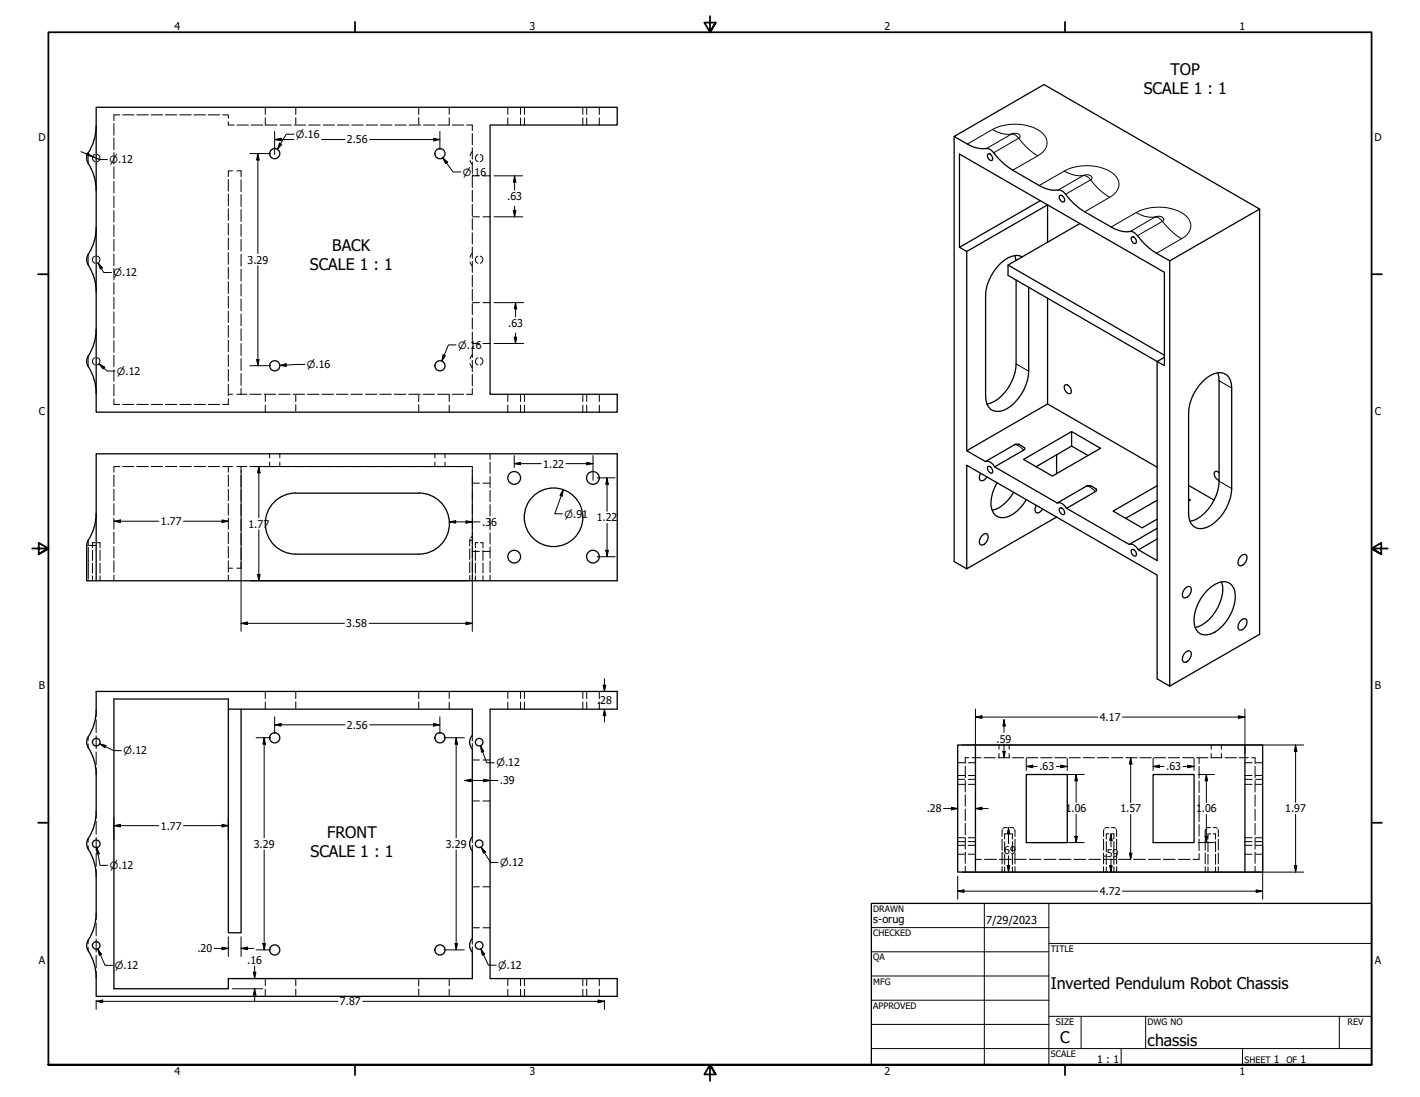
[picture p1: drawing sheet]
<svg xmlns="http://www.w3.org/2000/svg" width="559mm" height="432mm" viewBox="0 0 559 432" stroke-linecap="round" stroke-linejoin="round" font-family="sans-serif">
<!-- layer: Hidden Narrow (ANSI) -->
<g fill="none" stroke="#000" stroke-width=".39">
<path d="M116.4 42.5v2.6M116.4 46.4v2.5M164.8 42.5v2.6M164.8 46.4v2.5M116.4 155.6v2.5M116.4 159.3v2.6M164.8 155.6v2.5M164.8 159.3v2.6M185.2 212.8l-.4 .1M185.8 212.5l-.3 .2M116.4 272.5v2.5M116.4 276.3v2.5"/>
<path d="M164.8 272.5v2.5M164.8 276.3v2.5M34.7 292.9v1.3M34.7 290.1v1.4M34.7 332.9v1.3M34.7 330.1v1.4M34.7 372.8v1.4M34.7 370.1v1.4M116.4 385.5v2.5M116.4 389.3v2.5M164.8 385.5v2.5M164.8 389.3v2.5"/>
</g>
<!-- layer: Hidden (ANSI) -->
<g fill="none" stroke="#000" stroke-width=".39">
<path d="M44.8 48.6v4.6M44.8 54.4v4.5M47.1 45.2h-2.3v2.3M48.3 45.2h4.4M53.8 45.2h4.6M59.5 45.2h4.5M65.1 45.2h4.5M70.7 45.2h4.5M76.3 45.2h4.5M82 45.2h4.5M87.6 45.2h2.3v1.3M89.9 47.9v1.3h2.2"/>
<path d="M93.2 49.2h4.6M98.9 49.2h4.5M104.4 42.2v2.8M104.4 46.4v2.8M104.5 49.2h4.5M110.2 49.2h4.5M115.8 49.2h4.5M121.5 49.2h4.5M127.1 49.2h4.5M132.8 49.2h4.5M138.4 49.2h4.5M144.1 49.2h4.5"/>
<path d="M149.7 49.2h4.5M155.4 49.2h4.5M161 49.2h4.5M166.7 49.2h4.5M172.3 49.2h4.5M176.8 42.2v2.8M176.8 46.4v2.8M177.9 49.2h4.6M183.6 49.2h2.3v2.2M185.9 59.6l-.9 1.7M185.9 52.6v4.4M185.9 58.2v4.4"/>
<path d="M199.8 42.2v2.8M199.8 46.4v2.8M204.9 42.2v2.8M204.9 46.4v2.8M206.4 42.2v2.8M206.4 46.4v2.8M229.4 42.2v2.8M229.4 46.4v2.8M230.9 42.2v2.8M230.9 46.4v2.8M235.8 42.2v2.8M235.8 46.4v2.8"/>
<path d="M37.4 60.8a1.47 1.47 0 0 0-1 1.4 1.47 1.47 0 0 0 1 1.4M38.3 60.8a1.45 1.45 0 0 1 1.1 1.4 1.45 1.45 0 0 1-1.1 1.4M44.8 60.1v4.5M44.8 65.7v4.6M44.8 71.4v4.6M44.8 77.2v4.5M89.9 70.7v4.5M89.9 76.4v4.6M91.5 67.2h-1.6v2.3M93.2 67.2h1.7v2.4M94.9 70.7v4.7M94.9 76.6v4.7"/>
<path d="M185 63.2l.9 1.6M185.9 63.8v4.4M185.9 74.9v4.5M188.1 60.8a1.47 1.47 0 0 0-1 1.4 1.47 1.47 0 0 0 1 1.4M188.7 69.2l-2.8 .1v4.5M189 60.8a1.47 1.47 0 0 1 1 1.4 1.47 1.47 0 0 1-1 1.4M190.1 69.2h2.7M44.8 82.9v4.5M44.8 88.5v4.6M44.8 94.2v4.6M44.8 99.9v4.6M89.9 82.2v4.5"/>
<path d="M89.9 87.9v4.6M89.9 93.7v4.6M89.9 99.4v4.6M94.9 82.5v4.7M94.9 88.3v4.7M94.9 94.2v4.7M185.9 99.6l-.9 1.7M185.9 80.5v4.4M185.9 86v4.5M185.9 91.6v4.5M185.9 97.2v4.5M185.9 85.3h2.8"/>
<path d="M190.1 85.3h2.7M37.4 100.8a1.47 1.47 0 0 0-1 1.4 1.47 1.47 0 0 0 1 1.4M38.3 100.8a1.45 1.45 0 0 1 1.1 1.4 1.45 1.45 0 0 1-1.1 1.4M44.8 105.7v4.5M44.8 111.3v4.6M44.8 117v4.6M89.9 105.2v4.6M89.9 110.9v4.6M89.9 116.6v4.7M94.9 100.1v4.7M94.9 105.9v4.7M94.9 111.8v4.7"/>
<path d="M94.9 117.7v4.7M185 103.1l.9 1.7M185.9 102.8v4.5M185.9 108.3v4.5M185.9 113.9v4.5M185.9 119.5v4.5M185.9 119.1h2.8M188.1 100.8a1.47 1.47 0 0 0-1 1.4 1.47 1.47 0 0 0 1 1.4M189 100.8a1.47 1.47 0 0 1 1 1.4 1.47 1.47 0 0 1-1 1.4M190.1 119.1h2.7M44.8 122.7v4.6M44.8 128.5v4.5"/>
<path d="M44.8 134.1v4.6M44.8 139.8v4.6M89.9 122.4v4.6M89.9 128.1v4.7M89.9 133.9v4.6M89.9 139.7v4.6M94.9 123.6v4.6M94.9 129.4v4.7M94.9 135.3v4.7M185.9 139.6l-.9 1.7M185.9 125.1v4.4M185.9 130.7v4.4l2.8 .1"/>
<path d="M185.9 136.3v4.4M190.1 135.2h2.7M37.4 140.8a1.47 1.47 0 0 0-1 1.4 1.47 1.47 0 0 0 1 1.4M38.3 140.8a1.49 1.49 0 0 1 1 1.4 1.49 1.49 0 0 1-1 1.4M44.8 145.5v4.6M44.8 151.3v4.5M44.8 157v2.2h2.3M48.3 159.2h4.4M53.8 159.2h4.6M59.5 159.2h4.5M65.1 159.2h4.5M70.7 159.2h4.5"/>
<path d="M76.3 159.2h4.5M82 159.2h4.5M89.9 145.4v4.7M89.9 151.2v4.6M89.9 156.9v2.3h-2.3M89.9 155.2h1.6M93.2 155.2h4M94.9 141.2v4.7M94.9 147v4.7M94.9 152.8v2.4M98.3 155.2h4.5M103.9 155.2h4.6"/>
<path d="M104.4 155.2v2.9M104.4 159.4v2.8M109.7 155.2h4.5M115.3 155.2h4.6M121 155.2h4.5M126.7 155.2h4.6M132.4 155.2h4.6M138.1 155.2h4.5M143.8 155.2h4.5M149.5 155.2h4.5M155.1 155.2h4.6M160.8 155.2h4.6"/>
<path d="M166.5 155.2h4.6M172.2 155.2h4.6v2.9M176.8 159.4v2.8M177.9 155.2h4.5M185 143.1l.9 1.7M185.9 141.9v4.4M185.9 147.4v4.5M185.9 153v2.2h-2.3M188.1 140.8a1.47 1.47 0 0 0-1 1.4 1.47 1.47 0 0 0 1 1.4M189 140.8a1.52 1.52 0 0 1 1 1.4 1.52 1.52 0 0 1-1 1.4M199.8 155.2v2.9M199.8 159.4v2.8"/>
<path d="M204.9 155.2v2.9M204.9 159.4v2.8M206.4 155.2v2.9M206.4 159.4v2.8M229.4 155.2v2.9M229.4 159.4v2.8M230.9 155.2v2.9M230.9 159.4v2.8M235.8 155.2v2.9M235.8 159.4v2.8M106.1 178.6v1.7M110.1 178.6v1.7"/>
<path d="M171.1 178.6v1.7M175.1 178.6v1.7M192.8 178.6v2.2M44.8 187v4.5M44.8 192.6v4.5M44.8 198.2v4.6M47.1 183.6h-2.3v2.3M48.3 183.6h4.4M53.8 183.6h4.6M59.5 183.6h4.5M65.1 183.6h4.5M70.7 183.6h4.5"/>
<path d="M76.3 183.6h4.5M82 183.6h4.5M87.6 183.6h3.9M89.9 183.6v2.3M89.9 187v4.5M89.9 192.6v4.5M89.9 198.2v4.6M93.2 183.6h4M94.9 183.6v2.3M94.9 187.1v4.5M94.9 192.8v4.6M94.9 198.5v4.6"/>
<path d="M98.3 183.6h4.5M103.9 183.6h4.6M106.1 181.9v1.7M109.7 183.6h4.5M110.1 181.9v1.7M115.3 183.6h4.6M121 183.6h4.5M126.7 183.6h4.6M132.4 183.6h4.6M138.1 183.6h4.5M143.8 183.6h4.5M149.5 183.6h4.5"/>
<path d="M155.1 183.6h4.6M160.8 183.6h4.6M166.5 183.6h4.6M171.1 181.9v1.7M172.2 183.6h4.6M175.1 181.9v1.7M177.9 183.6h4.5M183.6 183.6h2.3v2.3M185.9 187v4.5M185.9 192.6v4.5M185.9 198.2v4.6M185.9 190.2h2.8"/>
<path d="M190.1 190.2h2.7M192.8 181.9v4.5M192.8 187.5v4.5M192.8 193v4.5M192.8 198.6v4.5M36.4 216.6v4M37.3 213.6h-.9v2M38.4 213.6h1v2M39.4 216.6v4M44.8 203.9v4.4M44.8 209.5v4.5M44.8 215.1v4.5"/>
<path d="M89.9 203.9v4.4M89.9 209.5v4.5M89.9 215.1v4.5M94.9 204.2v4.6M94.9 209.9v4.6M94.9 215.6v4.6M184.8 216v4.2M185 212.2l-.2 2.7M185.9 211.1l-.6 .5M185.9 203.9v4.4M185.9 209.5v4.5M185.9 215.1v4.5"/>
<path d="M185.9 217h2.8M187.1 216.6v4M188.1 213.6h-1v2M189 213.6h1.1v2M190.1 216.6v4M190.1 217h2.7M192.8 204.2v4.4M192.8 209.7v4.5M192.8 215.3v4.4M36.4 221.6v4M36.4 226.6v2M39.4 221.6v4"/>
<path d="M39.4 226.6v2M44.8 220.7v4.5M44.8 226.4v2.2M89.9 220.7v4.5M89.9 226.4v2.2M89.9 223.6h1.6M94.9 221.4v2.2h-1.7M184.8 221.2v4.3M184.8 226.5v2.1M185.9 220.7v4.5M185.9 226.4v2.2M187.1 221.6v4"/>
<path d="M187.1 226.6v2M190.1 221.6v4M190.1 226.6v2M192.8 220.9v4.4M192.8 226.4v2.2M37.8 279.5v2.6M104.4 272.2v2.8M104.4 276.4v2.7M176.8 272.2v2.8M176.8 276.4v2.7M199.8 272.2v2.8M199.8 276.4v2.7"/>
<path d="M204.9 272.2v2.8M204.9 276.4v2.7M206.4 272.2v2.8M206.4 276.4v2.7M229.4 272.2v2.8M229.4 276.4v2.7M230.9 272.2v2.8M230.9 276.4v2.7M235.8 272.2v2.8M235.8 276.4v2.7M37.8 283.3v5.1M37.8 289.6v5.1"/>
<path d="M37.8 296v5M185.9 289.6v.3M185.9 290.3v1.4M185.9 292.7v1.4M185.9 294.4v.3M185.9 299.1h2.8M190.1 299.1h2.7M381.2 298.3h-1.3v2.2M382.5 298.3h3.6M387.2 298.3h4.5M392.8 298.3h4.5M393.1 293.2v1.7"/>
<path d="M393.1 296.6v1.7M397.1 293.2v1.7M397.1 296.6v1.7M398.4 298.3h4.4M404 298.3h4.4M409.5 298.3h4.5M415.1 298.3h4.5M420.7 298.3h4.4M426.3 298.3h4.4M431.9 298.3h4.4M437.5 298.3h4.4M443 298.3h4.5"/>
<path d="M448.6 298.3h4.5M454.2 298.3h4.5M459.7 298.3h4.5M465.3 298.3h4.5M470.9 298.3h4.5M471.9 298.3v2.2M476.5 298.3h4.4M476.6 293.2v1.7M476.6 296.6v1.7M480.6 293.2v1.7M480.6 296.6v1.7M482.1 298.3h4.4"/>
<path d="M487.6 298.3h3.6M492.6 298.3h1.3v2.2M37.8 302.3v2.5M37.8 319.5v2.6M185.9 315.3h2.8M190.1 315.3h2.7M376.9 308.7h2.8M376.9 305.2h2.8M376.9 300.2h2.8M376.9 306.8h2.8M379.9 301.6v4.5M379.9 307.3v4.5"/>
<path d="M379.9 312.9v4.5M379.9 318.5v4.5M381.1 308.7h2.8M381.1 305.2h2.8M381.1 300.2h2.8M381.1 306.8h2.8M471.9 301.7v4.6M471.9 307.4v4.6M471.9 313.1v4.6M471.9 318.8v4.6M489.9 308.7h2.8M489.9 305.2h2.8"/>
<path d="M489.9 300.2h2.8M489.9 306.8h2.8M493.9 301.6v4.5M493.9 307.3v4.5M493.9 312.9v4.5M493.9 318.5v4.5M494.1 308.7h2.8M494.1 305.2h2.8M494.1 300.2h2.8M494.1 306.8h2.8M37.8 323.3v5.1M37.8 329.6v5.1"/>
<path d="M37.8 336v5M185.9 329.6v.3M185.9 330.3v1.4M185.9 332.7v1.4M185.9 334.4v.3M376.9 332.7h2.8M376.9 336.2h2.8M376.9 331.3h2.8M376.9 329.8h2.8M379.9 324.1v4.5M379.9 329.8v4.5M379.9 335.4v4.5"/>
<path d="M381.1 332.7h2.8M381.1 336.2h2.8M381.1 331.3h2.8M381.1 329.8h2.8M383.9 338.3h2.3M387.4 338.3h4.7M393.3 338.3h4.7M394.3 330.3v4.3M394.3 335.7v4.3M394.4 326.5l-.1 2.7M395.4 331.3v4M395.4 336.2v4"/>
<path d="M396.4 325.8h-1.1l-.5 .3M396.4 328.2h-1v2.1M397.4 325.8h1.1l.5 .3M397.4 328.2h1v2.1M398.4 331.3v4M398.4 336.2v4M399.1 338.3h4.7M399.3 326.5l.1 2.7M399.4 330.3v4.3M399.4 335.7v4.3M405 338.3h4.7M410.8 338.3h4.7"/>
<path d="M416.8 338.3h4.6M422.6 338.3h4.7M428.4 338.3h4.7M434.3 330.3v4.3M434.3 335.7v4.3M434.3 338.3h4.7M434.4 326.5l-.1 2.7M435.4 331.3v4M435.4 336.2v4M436.4 325.8h-1.1l-.5 .3M436.4 328.2h-1v2.1M437.4 325.8h1.1l.5 .3"/>
<path d="M437.4 328.2h.9v2.1M438.3 331.3v4M438.3 336.2v4M439.3 326.5l.1 2.7M439.4 330.3v4.3M439.4 335.7v4.3M440.2 338.3h4.7M446.1 338.3h4.6M451.9 338.3h4.7M457.8 338.3h4.7M463.7 338.3h4.7M471.9 324.5v4.6"/>
<path d="M471.9 330.3v4.5M471.9 336v2.3h-2.4M474.3 330.3v4.3M474.3 335.7v4.3M474.4 326.5l-.1 2.7M475.4 331.3v4M475.4 336.2v4M476.3 325.8h-1l-.5 .3M476.4 328.2h-1v2.1M477.4 325.8h1.1l.5 .3M477.4 328.2h.9v2.1M478.3 331.3v4"/>
<path d="M478.3 336.2v4M479.3 326.5l.1 2.7M479.4 330.3v4.3M479.4 335.7v4.3M489.9 332.7h2.8M489.9 336.2h2.8M489.9 331.3h2.8M489.9 329.8h2.8M493.9 324.1v4.5M493.9 329.8v4.5M493.9 335.4v4.5M494.1 332.7h2.8"/>
<path d="M494.1 336.2h2.8M494.1 331.3h2.8M494.1 329.8h2.8M37.8 342.3v2.5M37.8 359.5v2.5M185.9 349.1h2.8M190.1 349.1h2.7M379.9 341v2.3M394.3 341.1v2.2M395.4 341.2v2.1M398.4 341.2v2.1M399.4 341.1v2.2"/>
<path d="M434.3 341.1v2.2M435.4 341.2v2.1M438.3 341.2v2.1M439.4 341.1v2.2M474.3 341.1v2.2M475.4 341.2v2.1M478.3 341.2v2.1M479.4 341.1v2.2M493.9 341v2.3M37.8 363.3v5.1M37.8 369.6v5.1M37.8 376v5"/>
<path d="M185.9 369.6v.4M185.9 370.3v1.4M185.9 372.7v1.4M185.9 374.4v.3M185.9 365.2h2.8M190.1 365.2h2.7M37.8 382.3v2.5M104.4 385.2v2.8M104.4 389.4v2.8M176.8 385.2v2.8M176.8 389.4v2.8M199.8 385.2v2.8"/>
<path d="M199.8 389.4v2.8M204.9 385.2v2.8M204.9 389.4v2.8M206.4 385.2v2.8M206.4 389.4v2.8M229.4 385.2v2.8M229.4 389.4v2.8M230.9 385.2v2.8M230.9 389.4v2.8M235.8 385.2v2.8M235.8 389.4v2.8"/>
</g>
<!-- layer: Visible (ANSI) -->
<g fill="none" stroke="#000" stroke-width=".51">
<path d="M37.8 49.6a19.5 19.5 0 0 1-3.1 10.6M37.8 42.2h205.1v7h-50.1v106h50.1v7h-205.1zM375.5 53.7l35.3-20.4 84.9 49-35.4 20.4a33 33 0 0 1-13.4-10.7 3.2 3.2 0 0 0-3.5-.8 12.7 12.7 0 0 1-6.1-1.9l-10.5-5.9a30 30 0 0 1-8.1-7.7 3.4 3.4 0 0 0-3.6-.8 12.2 12.2 0 0 1-6.2-1.9l-10.4-6a31 31 0 0 1-8.2-7.6 3.3 3.3 0 0 0-3.5-.9 11.8 11.8 0 0 1-6.1-1.8zM375.5 53.7v167.3l4.9 2.9 35.4-20.4M34.7 64.3a19.5 19.5 0 0 1 3.1 10.6M34.7 60.1l-.5 1.2-.1 1.2 .6 1.8M388.7 60.6a1.66 1.66 0 0 1 1.6 .8 1.66 1.66 0 0 1 0 1.8 1.87 1.87 0 0 1-1.6-2.6zM409.4 79l-31.8 18.3 2.8 1.7 31.8-18.4v14.7M417 77a1.63 1.63 0 0 1 1.6 .7 1.63 1.63 0 0 1 0 1.8 1.87 1.87 0 0 1-1.6-2.5zM37.8 89.6a22 22 0 0 1-3.6 11.7l-.1 1.2 .3 1.2a20.5 20.5 0 0 1 3.4 11.2M377.6 97.3v-36.7l80.6 46.6v36.7l-2.8-1.6 2.8-1.6M380.4 99v78.4"/>
<path d="M424.9 88l-28.2 16.3v4.1l58.7 33.9v78.4l-7.4-4.3M445.3 93.3a1.6 1.6 0 0 1 1.6 .8 1.6 1.6 0 0 1 0 1.7 1.77 1.77 0 0 1-1.6-2.5zM495.7 82.3v167.4l-35.4 20.4-4.9-2.9v-40.8l-75-43.3v40.8M396.7 104.3l61.5 35.5M399.4 100.6l.4 1.9M399.9 110.2v33.1a18 18 0 0 1-10.1 15.4l-1.4 .4M402.3 101.1a7.7 7.7 0 0 0-8.5 2.5 19.1 19.1 0 0 0-5.9 12.8v39.5a5.1 5.1 0 0 0 5.5 6 16.4 16.4 0 0 0 10.9-12.2l.5-3.6v-33M412.2 117.3v41.7M460.3 102.7v167.4M37.8 129.6a22 22 0 0 1-3.6 11.7l-.1 1.2 .3 1.2a20.1 20.1 0 0 1 3.4 11.1M419.2 151.5a2.34 2.34 0 0 1 2.2 3.2 2.16 2.16 0 0 1-2.1-.6 2.16 2.16 0 0 1-.5-2.2zM473.3 150.1a8.3 8.3 0 0 1 8.4-3.1 5.4 5.4 0 0 1 3 5.7v39.6a18 18 0 0 1-10 15.3 4.7 4.7 0 0 1-6.8-3.9l-.2-41.1a18.7 18.7 0 0 1 5.6-12.5z"/>
<path d="M479.2 146.7l.5 3.2v39.5a18.2 18.2 0 0 1-10 15.5l-1.4 .3M37.8 178.6h205.1v50h-205.1zM400.7 174.9l2.4 1.3 .1 .7-11.8 6.9M401 175l-1.6-.1-11.6 6.8M415.8 179v7.4M421.7 169.9v5.7l-14 8.1M421.7 175.6l6.5 3.7M107.9 197.6l1-.9a12 12 0 0 1 7.5-2.6h48.4a12 12 0 0 1 12 12 12 12 0 0 1-12 12h-48.4a12 12 0 0 1-11.1-7.4 12 12 0 0 1 2.6-13.1zM385.9 186.2a2.28 2.28 0 0 0 0 3 2.14 2.14 0 0 0 2.5-1.5M387.8 181.7a3 3 0 0 1 3.6 2.1M387.8 181.7l-7.4-4.3 31.8-18.4 43.2 24.9M388.7 183.7a1.62 1.62 0 0 1 1.7 .7 1.62 1.62 0 0 1-.1 1.8 1.87 1.87 0 0 1-1.6-2.5z"/>
<path d="M391.4 183.8l24.7 14.2M392.4 190a14 14 0 0 0-2 10.7 4.5 4.5 0 0 0 6.6 2.6 15.4 15.4 0 0 0 6.9-6.6M398.9 193.8a14.8 14.8 0 0 1-8.4 7.1M402.8 180.8l18.9-10.9 11.4 6.6-19 10.9zM407.8 198.9a1.81 1.81 0 0 0 .6 3l.7-.2 1.2-1.4M416.1 198a2.59 2.59 0 0 1 2.9 1.2l.7 .9M429 191.3l2.4 1.2v.7l-11.7 6.9M429.3 191.3h-1.6l-11.6 6.7M455.4 191.2l-17.4 10 11.5 6.6 5.9-3.5M455.4 196.9l-12.4 7.1M467.7 196.5l.7 .3-.7 .4M467.7 191.1l10.1 5.7"/>
<path d="M479.7 186.1l-.5-.5-1.1 .1a2.54 2.54 0 0 0 1.6 3.4M34.1 214.7v13.9h3.7M34.7 212.8l-.6 1.9M37.8 202.1a19.5 19.5 0 0 1-3.1 10.6M386.5 210.8l1.3-.8 .6 .1a2.86 2.86 0 0 1-2.5 4.3 2.48 2.48 0 0 1 .6-3.6zM417 200a1.6 1.6 0 0 1 1.7 .7 1.6 1.6 0 0 1-.1 1.9 1.87 1.87 0 0 1-1.6-2.6zM419.7 200.1l24.7 14.2M444.4 214.3a3 3 0 0 1 3.6 2.1M445.3 216.3a1.66 1.66 0 0 1 1.6 .8 1.66 1.66 0 0 1 0 1.8 1.8 1.8 0 0 1-1.6-2.6zM455.4 208l-11 6.3M455.4 212.2l-7.4 4.2M488.3 218.9l1.3-.7 .6 .1a2.89 2.89 0 0 1-2.5 4.3 2.55 2.55 0 0 1 .6-3.7z"/>
<path d="M466.3 231.6l1.4-.8 .6 .1a2.86 2.86 0 0 1-2.5 4.4 2.48 2.48 0 0 1 .5-3.7zM475 232.4a7.9 7.9 0 0 1 8.5-3 5.8 5.8 0 0 1 2.6 6.2 17.6 17.6 0 0 1-9.6 14 4.6 4.6 0 0 1-6.6-4.6 17.4 17.4 0 0 1 5.1-12.6zM480.7 229a15.5 15.5 0 0 1-4.8 14.8 11.5 11.5 0 0 1-5.6 3.2M466.3 256.9l1.4-.7 .6 .1a2.89 2.89 0 0 1-2.5 4.3 2.55 2.55 0 0 1 .5-3.7zM488.3 244.3l.6-.6 1.3-.1a2.92 2.92 0 0 1-2.5 4.4 2.55 2.55 0 0 1 .6-3.7zM89.9 279.1h96v10.5M94.9 279.1v88.1h-5v-92.1h-45.1v114.1h45.1v-4h96l-.1-10.5a3.8 3.8 0 0 1 0-5.1M34.7 290.1a19.5 19.5 0 0 0 3.1-10.6v-7.3h205.1v6.9h-50.1v106.1h50.1v7h-205.1v-7.4M34.7 294.2a19.5 19.5 0 0 1 3.1 10.6M34.7 290.1l-.5 1.1-.1 1.2 .6 1.8M185.8 289.5a3.7 3.7 0 0 0 .1 5.2l-.1 34.8a3.8 3.8 0 0 0 0 5.2l.1 34.9M383.9 293.2h-7v50.1h7v-50.1h106"/>
<path d="M489.9 293.2h7v50.1h-7zM37.8 304.8v14.7a22 22 0 0 1-3.6 11.7l-.1 1.2 .3 1.2a20.5 20.5 0 0 1 3.4 11.2v14.7M403.9 304.9h16.1v26.8h-16.1zM453.8 304.9h16.1v26.8h-16.1zM37.8 359.5a22 22 0 0 1-3.6 11.7l-.1 1.2 .3 1.2a20.5 20.5 0 0 1 3.4 11.2M383.9 343.3h106"/>
<circle cx="108.1" cy="60.5" r="2"/>
<circle cx="173.1" cy="60.5" r="2"/>
<circle cx="108.1" cy="144" r="2"/>
<circle cx="173.1" cy="144" r="2"/>
<circle cx="202.3" cy="188.1" r="2.51"/>
<circle cx="233.3" cy="188.1" r="2.51"/>
<circle cx="202.3" cy="219.1" r="2.51"/>
<circle cx="217.8" cy="203.6" r="11.5"/>
<circle cx="233.3" cy="219.1" r="2.51"/>
<circle cx="37.9" cy="292.1" r="1.49"/>
<circle cx="108.1" cy="290.4" r="2"/>
<circle cx="173.1" cy="290.4" r="2"/>
<circle cx="188.6" cy="292.1" r="1.49"/>
<circle cx="37.9" cy="332.1" r="1.49"/>
<circle cx="188.6" cy="332.1" r="1.49"/>
<circle cx="37.9" cy="372.1" r="1.49"/>
<circle cx="108.1" cy="373.9" r="2"/>
<circle cx="173.1" cy="373.9" r="2"/>
<circle cx="188.6" cy="372.1" r="1.49"/>
</g>
<!-- layer: Visible Narrow (ANSI) -->
<g fill="none" stroke="#000" stroke-width=".39">
<path d="M390.5 51a11.7 11.7 0 0 0 7.5 1.8M390.5 51a18.9 18.9 0 0 1 19.5 1.1 5.1 5.1 0 0 1-.8 8.7l-.8 .5a25.7 25.7 0 0 1-7.5-6.9l.5-.7a2.36 2.36 0 0 0-3.4-.9M390.5 51l-9.8 5.7M398 52.8a3.2 3.2 0 0 1 2.9 1.6l-9.9 5.7M398 52.8l-9.8 5.7M34.7 60.2v4.1M408.4 61.3l-9.9 5.7M418.8 67.4a12.6 12.6 0 0 0 7.5 1.7M418.8 67.4a19.1 19.1 0 0 1 19.4 1.1 5.1 5.1 0 0 1-.7 8.7l-.8 .5a24.3 24.3 0 0 1-7.5-6.9l.6-.8a2.45 2.45 0 0 0-3.5-.9M418.8 67.4l-9.9 5.6M426.3 69.1a3.6 3.6 0 0 1 2.9 1.7l-9.8 5.7M426.3 69.1l-9.9 5.7"/>
<path d="M436.7 77.7l-9.9 5.7M447.1 83.7a11.2 11.2 0 0 0 7.5 1.7M447.1 83.7a19 19 0 0 1 19.4 1.1 5.1 5.1 0 0 1-.7 8.7l-.9 .5a26.4 26.4 0 0 1-7.4-6.9l.5-.8a2.49 2.49 0 0 0-3.4-.9M447.1 83.7l-9.8 5.6M454.6 85.4a3.7 3.7 0 0 1 2.9 1.7l-9.9 5.7M454.6 85.4l-9.8 5.7M464.9 94l-9.8 5.7M34.7 100.2v4.1M34.7 140.2v4.1M399.9 143.3l4.9 2.8M479.7 149.9l5 2.8M399.2 175.1a4.9 4.9 0 0 1 3.6 2.1"/>
<path d="M427.5 191.4a4.7 4.7 0 0 1 3.6 2.1M479.7 189.4l5 2.9M34.1 214.7h.6M34.7 212.7v1.9M34.7 215.4v12.5M35 214.7h2.8"/>
</g>
<!-- layer: Border (ANSI) -->
<g fill="none" stroke="#000" stroke-width=".7">
<path d="M139.7 8.6v4.1M279.4 6.3v6.4l-2.2-3.8h4.4l-2.2 3.8 2.2-3.8M419.1 8.6v4.1M15 107.9h4M539.8 107.9h4M12.7 215.9h6.3l-3.8-2.2v4.4l3.8-2.2-3.8 2.2M546.1 215.9h-6.3l3.8-2.2v4.4l-3.8-2.2 3.8 2.2M15 323.8h4M539.8 323.8h4M19 419.1v-406.4h520.8v406.4h-520.8h520.8M139.7 419.1v4.1M419.1 419.1v4.1"/>
<path d="M281.6 422.9l-2.2-3.8 2.2 3.8h-4.4l2.2-3.8v6.3"/>
</g>
<!-- layer: Title (ANSI) -->
<g fill="none" stroke="#000" stroke-width=".39">
<path d="M387.3 355.6v63.5M412.7 355.6v63.5M342.9 365.1h69.8M342.9 374.6h69.8M412.7 371.3h127.1M342.9 384.2h69.8M342.9 393.7h69.8M342.9 412.7h196.9M342.9 403.2h69.8M412.7 400h127.1M425.4 400v12.7M441.2 412.7v6.4"/>
<path d="M450.8 400v12.7M488.9 412.7v6.4M527 400v12.7"/>
</g>
<path d="M342.9 355.6h196.9v63.5h-196.9z" fill="none" stroke="#000" stroke-width=".51"/>
<!-- layer: Dimension (ANSI) -->
<g fill="none" stroke="#000" stroke-width=".39">
<path d="M31.9 59.7l4.5 2M108.1 54.9l2.5-.5v1zM108.1 54.9h7.6M108.1 51.8v9.1M110 56.3l.9 .6-1.7 1.8zM115.7 52.8h-3.1l-3.4 5.9M126.6 54.9h9.2M145.5 54.9h27.6M170.6 54.4l2.5 .5-2.5 .5zM173.1 51.8v7.1M34.4 60.2l2 1.5-2.4-.6zM36.4 61.7l2.8 1.1h3"/>
<path d="M36.4 61.7l2.8 1.1M98.3 60.5h8.2M101.5 60.5l.5 2.5h-1zM101.5 60.5v39.3M174.2 62.1l1.9 1.7-.8 .6zM174.2 62.1l4.1 5.6h3M194.4 69.2h11.3M202.5 69.2l.5 2.5h-1zM202.5 69.2v5.7M194.4 85.3h11.3M202 82.8h1l-.5 2.5zM202.5 81.2v4.1"/>
<path d="M38.6 103.5l1.7 1.9-.8 .5zM38.6 103.5l2.2 3.8h3.1M101.5 104.6v39.4M194.4 119.1h11.7M202.9 119.1l.4 2.5h-.9zM202.9 119.1v5.7M174.4 139.6l.9 .4-1.4 2.1zM179.5 135.8h-3l-2.6 6.3M194.4 135.2h11.7M202.4 132.7h.9l-.4 2.5zM202.9 131.1v4.1M39 143.2l2.2 1.3-.7 .7z"/>
<path d="M39 143.2l3.2 2.8h3M98.3 144h8.2M101 141.5h1l-.5 2.5zM110.1 143.8l2.5-.6v1zM120 143.4l-9.9 .4M202.4 179.3v4.7M233.4 179.3v9.7M94.9 185.2v63.3M98.7 183.6h85.6M101.9 183.6l.5 2.5h-1.1zM101.9 183.6v20.2M185.9 185.2v63.3"/>
<path d="M202.4 182.5l2.5-.5v.9zM202.4 182.5h10.6M221.6 192.8l-.3 2.5-1-.4zM221.6 192.8l-3.3 9.4h3.1M222.7 182.5h10.7M230.9 182l2.5 .5-2.5 .4zM234.9 188.1h7.2M238.9 188.1l.5 2.5h-1zM238.9 188.1v13.1M44.8 205.2l2.6-.5v1zM44.8 205.2h17.7M72.2 205.2h17.7"/>
<path d="M87.4 204.7l2.5 .5-2.5 .5zM101.9 208.5v20.1M176.8 205.4l2.5-.4v.9zM176.8 205.4h12.1M183.4 205l2.5 .4-2.5 .5zM234.9 219.1h7.2M238.4 216.6h1l-.5 2.5zM238.9 206v13.1M98.7 228.6h85.6M101.3 226.1h1.1l-.5 2.5zM94.9 245.4l2.4-.5v1zM94.9 245.4h40.6"/>
<path d="M145.2 245.4h40.7M183.4 244.9l2.5 .5-2.5 .5zM237.4 269.7h1l-.5 2.5zM237.9 279.1l.5 2.6h-1zM237.9 267.1v5.1M237.9 279.1v5.1M383.9 279.1v17.6M489.9 279.1v17.6M39.2 292.8l2.5 .6-.4 .9zM39.2 292.8l5.6 2.7h3M100.8 290.4h5.7M103.9 290.4l.6 2.5h-1.1z"/>
<path d="M103.9 290.4v39.4M108.1 285.3l2.5-.5v1zM108.1 282.1v6.7M108.1 285.3h27.7M145.5 285.3h27.6M170.6 284.8l2.5 .5-2.5 .5zM173.1 282.1v6.7M174.7 290.4h8M179.5 290.4l.5 2.5h-.9zM179.5 290.4v39.4M189.1 293.6l1.3 2.1-.9 .4zM189.1 293.6l2.4 6.6h3"/>
<path d="M378.5 293.2h134.5M383.9 282.3l2.5-.6v1.1zM383.9 282.3h48.1M394.7 295.8h.9l-.5 2.5zM395.1 283.3l.5 2.5h-.9zM395.1 283.3v5.1M395.1 293.1v5.2M403.9 298.5v4.8M420 298.5v4.8M441.7 282.3h48.2M444.9 298.3l.6 2.4h-1.1zM444.9 298.3v17.6"/>
<path d="M453.8 298.5v4.8M469.9 298.5v4.8M487.4 281.7l2.5 .6-2.5 .5zM509.8 293.2l.5 2.6h-1zM509.8 293.2v22.6M182.9 307.2l2.5-.5v1zM182.9 307.2h13M190.4 306.7l2.4 .5-2.4 .5zM371.3 318.3h5.6M374.4 317.8l2.5 .5-2.5 .5zM383.9 318.3l2.5-.5v1zM383.9 318.3h5"/>
<path d="M403.9 301.7l2.5-.5v1zM403.9 301.7h4.3M405.4 304.9h21.3M415.7 301.7h4.3M417.4 301.2l2.6 .5-2.6 .5zM423.5 304.9l.5 2.4h-1zM423.5 304.9v10.9M453.8 301.7l2.4-.5v1zM453.8 301.7h4.3M465.5 301.7h4.4M467.4 301.2l2.5 .5-2.5 .5zM471.5 304.9h6.4"/>
<path d="M474.7 304.9l.5 2.4h-1zM474.7 304.9v10.9M38.1 333.6l1 2.4-1 .2zM38.1 333.6l1.3 7h3M44.8 325l2.6-.5v1zM44.8 325h17.7M44.8 321.8v8.8M72.2 325h17.7M87.4 324.5l2.5 .5-2.5 .5zM89.9 321.8v8.8M103.9 334.6v39.3M179.5 334.6v39.3"/>
<path d="M189.4 333.4l1.7 1.9-.9 .6zM189.4 333.4l3.6 6.1h3M396.9 325.8l.5 2.4h-1zM396.9 325.8v6.3M396.9 336.9v6.4M405.4 331.7h21.3M423 329.2h1l-.5 2.5zM423.5 320.6v11.1M437.2 328.2l.4 2.6h-.9zM437.2 328.2v5.2M437.2 338.1v5.2M444.4 335.8h1.1l-.6 2.5z"/>
<path d="M444.9 320.6v17.7M471.5 331.7h6.4M474.2 329.2h1l-.5 2.5zM474.7 320.6v11.1M496.9 332.9v21M509.8 320.6v22.7M376.9 350.8l2.4-.5v1zM376.9 350.8h55.1M376.9 344.9v9M378.5 343.3h134.5M396.4 340.7h1l-.5 2.6zM436.7 340.7h.9l-.4 2.6z"/>
<path d="M441.7 350.8h55.2M494.3 350.3l2.6 .5-2.6 .5zM509.3 340.7h1l-.5 2.6zM38.5 373.5l1.4 2.1-.8 .4zM38.5 373.5l2.8 6.5h3M84.3 373.3h5.6M87.4 372.8l2.5 .5-2.5 .5zM89.9 368.7v7.8M94.9 373.3l2.4-.5v1zM94.9 368.7v7.8M94.9 373.3h5M100.8 373.9h5.7"/>
<path d="M103.4 371.4h1.1l-.6 2.5zM174.7 373.9h8M179.1 371.4h.9l-.5 2.5zM189.2 373.5l1.5 2-.9 .5zM189.2 373.5l3 6.4h3.1M37.8 394.1l2.6-.5v1.1zM37.8 394.1h95.2M37.8 393.8v3.5M91.4 389.2h12M91.4 385.2h12M99.7 382.7h1l-.5 2.5zM100.2 389.2l.5 2.5h-1z"/>
<path d="M100.2 380.3v4.9M100.2 389.2v4.9M142.7 394.1h95.2M235.3 393.6l2.6 .5-2.6 .6zM237.9 393.8v3.5"/>
</g>
<g fill="#000">
<path d="M110 56.3l.9 .6-1.7 1.8z" fill-rule="evenodd"/>
<path d="M108.1 54.9l2.5-.5v1z" fill-rule="evenodd"/>
<path d="M170.6 54.4l2.5 .5-2.5 .5z" fill-rule="evenodd"/>
<path d="M34.4 60.2l2 1.5-2.4-.6z" fill-rule="evenodd"/>
<path d="M101.5 60.5l.5 2.5h-1z" fill-rule="evenodd"/>
<path d="M174.2 62.1l1.9 1.7-.8 .6z" fill-rule="evenodd"/>
<path d="M202.5 69.2l.5 2.5h-1z" fill-rule="evenodd"/>
<path d="M202 82.8h1l-.5 2.5z" fill-rule="evenodd"/>
<path d="M38.6 103.5l1.7 1.9-.8 .5z" fill-rule="evenodd"/>
<path d="M174.4 139.6l.9 .4-1.4 2.1z" fill-rule="evenodd"/>
<path d="M202.4 132.7h.9l-.4 2.5z" fill-rule="evenodd"/>
<path d="M202.9 119.1l.4 2.5h-.9z" fill-rule="evenodd"/>
<path d="M39 143.2l2.2 1.3-.7 .7z" fill-rule="evenodd"/>
<path d="M101 141.5h1l-.5 2.5z" fill-rule="evenodd"/>
<path d="M110.1 143.8l2.5-.6v1z" fill-rule="evenodd"/>
<path d="M101.9 183.6l.5 2.5h-1.1z" fill-rule="evenodd"/>
<path d="M202.4 182.5l2.5-.5v.9z" fill-rule="evenodd"/>
<path d="M221.6 192.8l-.3 2.5-1-.4z" fill-rule="evenodd"/>
<path d="M230.9 182l2.5 .5-2.5 .4z" fill-rule="evenodd"/>
<path d="M238.9 188.1l.5 2.5h-1z" fill-rule="evenodd"/>
<path d="M44.8 205.2l2.6-.5v1z" fill-rule="evenodd"/>
<path d="M87.4 204.7l2.5 .5-2.5 .5z" fill-rule="evenodd"/>
<path d="M176.8 205.4l2.5-.4v.9z" fill-rule="evenodd"/>
<path d="M183.4 205l2.5 .4-2.5 .5z" fill-rule="evenodd"/>
<path d="M238.4 216.6h1l-.5 2.5z" fill-rule="evenodd"/>
<path d="M101.3 226.1h1.1l-.5 2.5z" fill-rule="evenodd"/>
<path d="M94.9 245.4l2.4-.5v1z" fill-rule="evenodd"/>
<path d="M183.4 244.9l2.5 .5-2.5 .5z" fill-rule="evenodd"/>
<path d="M237.4 269.7h1l-.5 2.5z" fill-rule="evenodd"/>
<path d="M39.2 292.8l2.5 .6-.4 .9z" fill-rule="evenodd"/>
<path d="M103.9 290.4l.6 2.5h-1.1z" fill-rule="evenodd"/>
<path d="M108.1 285.3l2.5-.5v1z" fill-rule="evenodd"/>
<path d="M170.6 284.8l2.5 .5-2.5 .5z" fill-rule="evenodd"/>
<path d="M179.5 290.4l.5 2.5h-.9z" fill-rule="evenodd"/>
<path d="M189.1 293.6l1.3 2.1-.9 .4z" fill-rule="evenodd"/>
<path d="M237.9 279.1l.5 2.6h-1z" fill-rule="evenodd"/>
<path d="M383.9 282.3l2.5-.6v1.1z" fill-rule="evenodd"/>
<path d="M394.7 295.8h.9l-.5 2.5z" fill-rule="evenodd"/>
<path d="M395.1 283.3l.5 2.5h-.9z" fill-rule="evenodd"/>
<path d="M487.4 281.7l2.5 .6-2.5 .5z" fill-rule="evenodd"/>
<path d="M509.8 293.2l.5 2.6h-1z" fill-rule="evenodd"/>
<path d="M182.9 307.2l2.5-.5v1z" fill-rule="evenodd"/>
<path d="M190.4 306.7l2.4 .5-2.4 .5z" fill-rule="evenodd"/>
<path d="M374.4 317.8l2.5 .5-2.5 .5z" fill-rule="evenodd"/>
<path d="M383.9 318.3l2.5-.5v1z" fill-rule="evenodd"/>
<path d="M403.9 301.7l2.5-.5v1z" fill-rule="evenodd"/>
<path d="M417.4 301.2l2.6 .5-2.6 .5z" fill-rule="evenodd"/>
<path d="M423.5 304.9l.5 2.4h-1z" fill-rule="evenodd"/>
<path d="M444.9 298.3l.6 2.4h-1.1z" fill-rule="evenodd"/>
<path d="M453.8 301.7l2.4-.5v1z" fill-rule="evenodd"/>
<path d="M467.4 301.2l2.5 .5-2.5 .5z" fill-rule="evenodd"/>
<path d="M474.7 304.9l.5 2.4h-1z" fill-rule="evenodd"/>
<path d="M38.1 333.6l1 2.4-1 .2z" fill-rule="evenodd"/>
<path d="M44.8 325l2.6-.5v1z" fill-rule="evenodd"/>
<path d="M87.4 324.5l2.5 .5-2.5 .5z" fill-rule="evenodd"/>
<path d="M189.4 333.4l1.7 1.9-.9 .6z" fill-rule="evenodd"/>
<path d="M396.9 325.8l.5 2.4h-1z" fill-rule="evenodd"/>
<path d="M423 329.2h1l-.5 2.5z" fill-rule="evenodd"/>
<path d="M437.2 328.2l.4 2.6h-.9z" fill-rule="evenodd"/>
<path d="M444.4 335.8h1.1l-.6 2.5z" fill-rule="evenodd"/>
<path d="M474.2 329.2h1l-.5 2.5z" fill-rule="evenodd"/>
<path d="M376.9 350.8l2.4-.5v1z" fill-rule="evenodd"/>
<path d="M396.4 340.7h1l-.5 2.6z" fill-rule="evenodd"/>
<path d="M436.7 340.7h.9l-.4 2.6z" fill-rule="evenodd"/>
<path d="M494.3 350.3l2.6 .5-2.6 .5z" fill-rule="evenodd"/>
<path d="M509.3 340.7h1l-.5 2.6z" fill-rule="evenodd"/>
<path d="M38.5 373.5l1.4 2.1-.8 .4z" fill-rule="evenodd"/>
<path d="M87.4 372.8l2.5 .5-2.5 .5z" fill-rule="evenodd"/>
<path d="M94.9 373.3l2.4-.5v1z" fill-rule="evenodd"/>
<path d="M103.4 371.4h1.1l-.6 2.5z" fill-rule="evenodd"/>
<path d="M179.1 371.4h.9l-.5 2.5z" fill-rule="evenodd"/>
<path d="M189.2 373.5l1.5 2-.9 .5z" fill-rule="evenodd"/>
<path d="M37.8 394.1l2.6-.5v1.1z" fill-rule="evenodd"/>
<path d="M99.7 382.7h1l-.5 2.5z" fill-rule="evenodd"/>
<path d="M100.2 389.2l.5 2.5h-1z" fill-rule="evenodd"/>
<path d="M235.3 393.6l2.6 .5-2.6 .6z" fill-rule="evenodd"/>
</g>
<g font-size="6.3">
<text x="460.6" y="29.4">TOP</text>
<text x="450.1" y="36.9">SCALE 1 : 1</text>
<text x="130.7" y="98.9">BACK</text>
<text x="121.9" y="106.4">SCALE 1 : 1</text>
<text x="128.7" y="329.8">FRONT</text>
<text x="122.2" y="337.3">SCALE 1 : 1</text>
<text x="413.5" y="389.1">Inverted Pendulum Robot Chassis</text>
<text x="417.2" y="410.6">C</text>
<text x="451.6" y="411.9">chassis</text>
</g>
<g font-size="4.3">
<text x="343.7" y="363.5">s-orug</text>
<text x="388.1" y="363.7">7/29/2023</text>
</g>
<g font-size="4.2">
<text x="68.7" y="11.7">4</text>
<text x="208.4" y="11.7">3</text>
<text x="348.1" y="11.7">2</text>
<text x="487.8" y="11.7">1</text>
<text x="15.1" y="55.5">D</text>
<text x="136.5" y="56.5">2.56</text>
<text x="540.9" y="55.5">D</text>
<text x="199.6" y="78.8">.63</text>
<text x="97.4" y="103.8">3.29</text>
<text x="200" y="128.7">.63</text>
<text x="15.2" y="163.4">C</text>
<text x="541" y="163.4">C</text>
<text x="213.8" y="184">1.22</text>
<text x="63.3" y="206.7">1.77</text>
<text x="97.8" y="207.6">1.77</text>
<text x="189.7" y="206.9">.3</text>
<text x="193.3" y="206.9">6</text>
<text x="234.8" y="205.2">1.22</text>
<text x="136.3" y="246.9">3.58</text>
<text x="15.3" y="271.4">B</text>
<text x="541.1" y="271.4">B</text>
<text x="234.9" y="277.2">.</text>
<text x="236.2" y="277.2">28</text>
<text x="136.5" y="286.8">2.56</text>
<text x="432.8" y="283.8">4.17</text>
<text x="392.2" y="292.3">.59</text>
<text x="409" y="303.2">.63</text>
<text x="458.9" y="303.2">.63</text>
<text x="196.7" y="308.7">.39</text>
<text x="364.7" y="319.8">.28</text>
<text x="419.4" y="319.8">1.06</text>
<text x="440.9" y="319.7">1.57</text>
<text x="470.7" y="319.8">1</text>
<text x="472.9" y="319.8">.06</text>
<text x="505.8" y="319.8">1.97</text>
<text x="63.3" y="326.5">1.77</text>
<text x="99.9" y="333.7">3.29</text>
<text x="175.5" y="333.7">3.29</text>
<text x="394" y="336">.</text>
<text x="395.2" y="336">69</text>
<text x="434.3" y="337.2">.</text>
<text x="435.5" y="337.2">59</text>
<text x="432.8" y="352.3">4.72</text>
<text x="77.7" y="374.8">.20</text>
<text x="15.2" y="379.3">A</text>
<text x="97.3" y="379.4">.16</text>
<text x="541" y="379.3">A</text>
<text x="133.8" y="395.7">7.87</text>
<text x="431.7" y="418.3">1 : 1</text>
<text x="501.3" y="418.3">1</text>
<text x="511.8" y="418.3">1</text>
<text x="68.7" y="423.2">4</text>
<text x="208.4" y="423.2">3</text>
<text x="348.1" y="423.2">2</text>
<text x="487.8" y="423.2">1</text>
</g>
<g font-size="3.9">
<text x="116.5" y="54.3">⌀.16</text>
<text x="43.1" y="64.3">⌀.12</text>
<text x="182.1" y="69.2">⌀.16</text>
<text x="44.6" y="108.7">⌀.12</text>
<text x="180.3" y="137.2">⌀.16</text>
<text x="46" y="147.5">⌀.12</text>
<text x="120.8" y="144.9">⌀.16</text>
<text x="222.1" y="203.7">⌀.91</text>
<text x="48.6" y="296.9">⌀.12</text>
<text x="195.3" y="301.7">⌀.12</text>
<text x="196.8" y="340.9">⌀.12</text>
<text x="43.2" y="342.1">⌀.12</text>
<text x="45.1" y="381.5">⌀.12</text>
<text x="196" y="381.4">⌀.12</text>
</g>
<g font-size="3.5">
<text x="343.7" y="358.9">DRAWN</text>
<text x="343.7" y="368.5">CHECKED</text>
<text x="413.5" y="374.6">TITLE</text>
<text x="343.7" y="378">QA</text>
<text x="343.7" y="387.5">MFG</text>
<text x="343.7" y="397.1">APPROVED</text>
<text x="415.5" y="403.4">SIZE</text>
<text x="451.6" y="403.4">DWG NO</text>
<text x="530.3" y="403.4">REV</text>
<text x="413.5" y="416.1">SCALE</text>
<text x="489.7" y="418.3">SHEET</text>
<text x="506.2" y="418.3">OF</text>
</g>
</svg>
